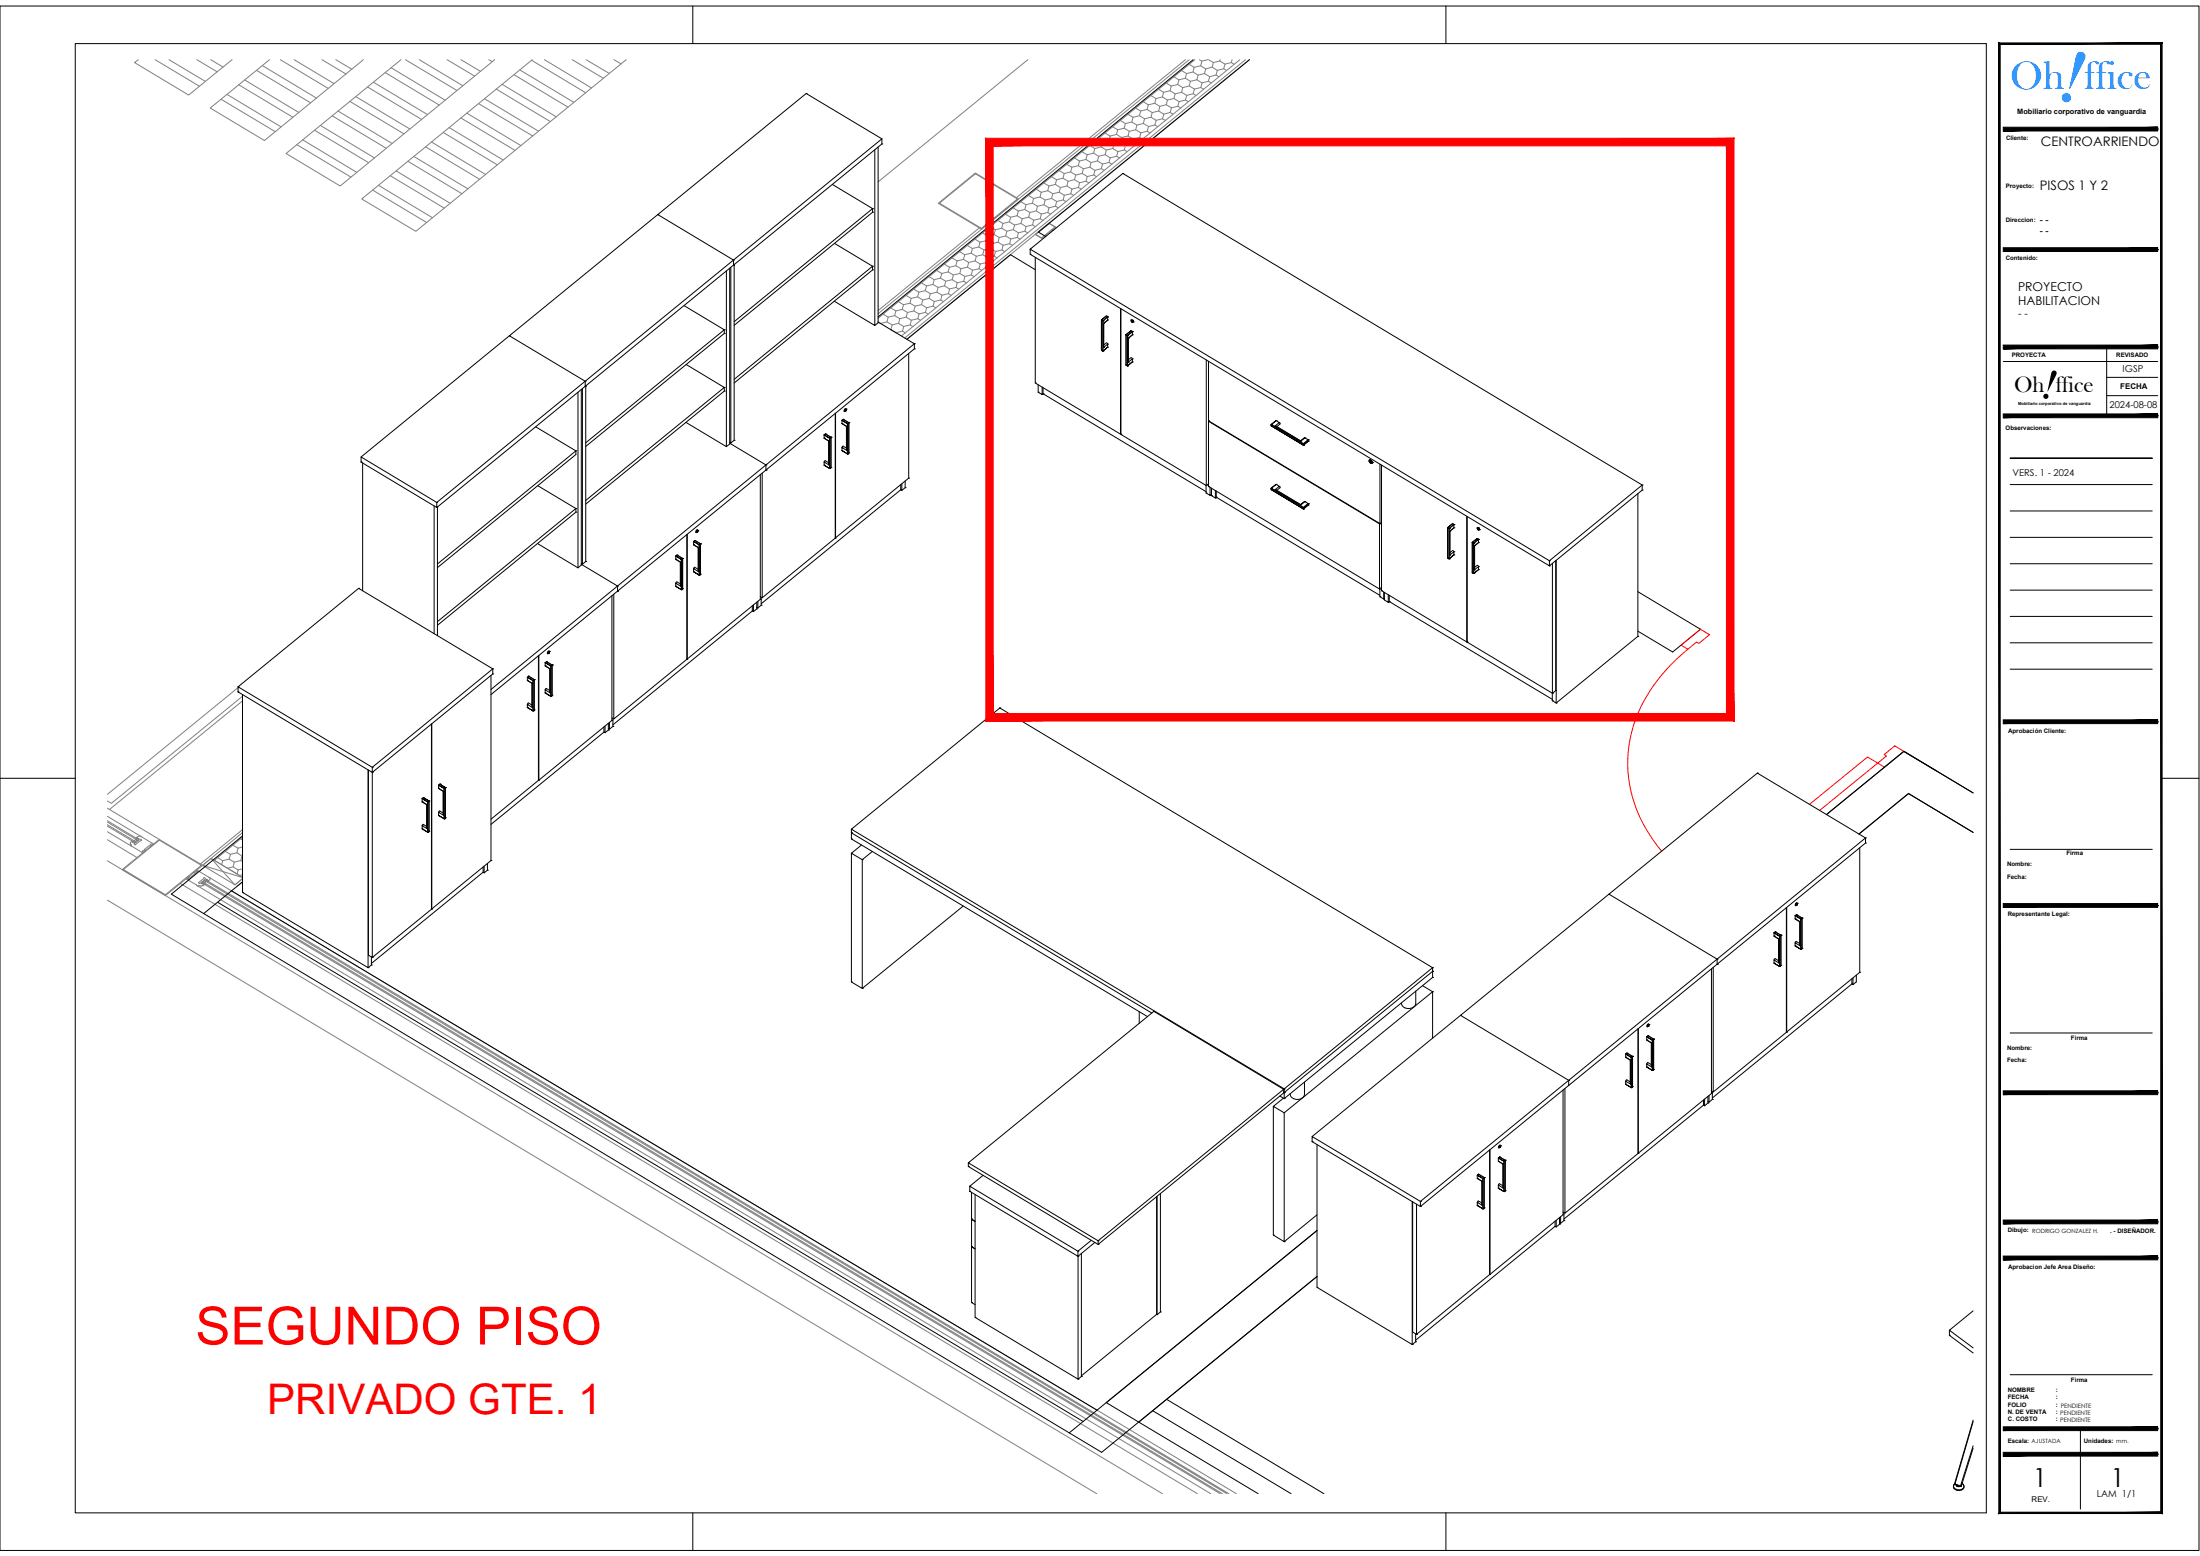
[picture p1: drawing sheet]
<svg xmlns="http://www.w3.org/2000/svg" width="420mm" height="297mm" viewBox="0 0 420 297" stroke-linecap="round" stroke-linejoin="round" font-family="sans-serif">
<!-- layer: 0 -->
<g fill="none" stroke="#808080" stroke-width=".19">
<path d="M26.4 11.4l-.7 .5 10.3 6.2 8.3-6.7M29.6 11.4l8.5 5.1M32.3 11.4l6.9 4.1M37.6 11.4l3.9 2.3M40.2 11.4l2.4 1.4M42.2 19l10.4 6.1M43.3 18l10.4 6.2M45.6 16.2l10.3 6.2M46.7 15.3l10.4 6.2M49 13.4l10.3 6.2M50.1 12.5l10.3 6.2M51.5 11.4l-11.3 9.2 10.3 6.2 18.9-15.4"/>
<path d="M53.5 11.4l9.2 5.5M56.2 11.4l7.6 4.6M61.5 11.4l4.6 2.7M64.1 11.4l3.1 1.8M66.8 19.4l10.4 6.2M67.9 18.4l10.4 6.2M70.2 16.6l10.3 6.2M71.3 15.7l10.3 6.2M73.6 13.9l10.3 6.2M74.7 12.9l10.3 6.2M76.6 11.4l-22 17.9 10.4 6.2 29.5-24.1M77.4 11.4l9.9 5.9"/>
<path d="M80.1 11.4l8.3 5M85.4 11.4l5.2 3.1M88 11.4l3.8 2.2M91.4 19.8l10.3 6.2M92.5 18.8l10.3 6.2M93.3 11.4l.7 .4M94.8 17l10.3 6.2M95.9 16.1l10.3 6.2M98.1 14.3l10.4 6.2M99.3 13.3l10.3 6.2M101.5 11.5l10.3 6.2M101.7 11.4l-32.6 26.6 10.3 6.2 40.2-32.8"/>
<path d="M104 11.4l9 5.4M109.3 11.4l5.9 3.6M111.9 11.4l4.5 2.6M117.2 11.4l1.4 .8M196.3 11.4l-28.6 23.3M218.3 19.4l1 .6M219.8 18.2l1 .6M220.5 19.7l-1.2 .3M220.8 18.8l-.3 .9 1 .6M221.3 17l.9 .6M222 18.5l-1.2 .3M222.2 17.6l-.2 .9 1 .6"/>
<path d="M222.7 15.8l1 .6M222.7 20l-1.2 .3-.2 .9 1 .6M223.5 17.3l-1.3 .3M223.7 16.4l-.2 .9 .9 .6M224.2 14.7l.9 .5M224.2 18.8l-1.2 .3-.3 .9 1 .6M224.9 16.1l-1.2 .3M225.1 15.2l-.2 .9 1 .6M225.2 19.4l-.3 .9 .6 .3M225.6 13.5l1 .5M225.7 17.6l-1.3 .3-.2 .9 1 .6M226.4 14.9l-1.3 .3"/>
<path d="M226.4 19.1l-1.2 .3M226.4 11.4l-32.3 26.3M226.6 14l-.2 .9 1 .6M226.7 18.2l-.3 .9 .5 .3M227.1 12.3l1 .6M227.1 16.4l-1.2 .3-.2 .9 1 .6M227.1 11.4l-59.4 48.5M227.8 13.7l-1.2 .3M227.9 17.9l-1.2 .3M228.1 12.9l-.3 .8 1 .6M228.1 17l-.2 .9 .5 .3M228.2 11.4l-60.5 49.4"/>
<path d="M228.6 15.2l-1.2 .3-.3 .9 1 .6M229.1 11.4l.4 .3-.2 .9 1 .6M229.3 12.6l-1.2 .3M229.3 16.7l-1.2 .3M229.6 15.8l-.3 .9 .6 .3M230 14l-1.2 .3-.2 .9 1 .6M230.7 11.4l-1.2 .3M230.8 15.5l-1.2 .3M230.8 11.4l.9 .5M231.5 12.8l-1.2 .4-.3 .8 1 .6-.2 .9 .5 .3M232.2 14.3l-1.2 .3M233 11.6l-1.3 .3-.2 .9 1 .6"/>
<path d="M233 11.4v.2l1 .6M233.7 13.1l-1.2 .3-.3 .9 .6 .4M235.3 11.4l-.1 .5M235.7 12.3l-.5-.4-1.2 .3-.3 .9 .6 .3M236.8 11.4l-64.7 52.7M237.9 11.4l-65.1 53.1M238.6 11.4l-65.4 53.4M56.7 27.6l10.3 6.2M57.8 26.7l10.3 6.2M60.1 24.9l10.3 6.2M61.2 23.9l10.3 6.2M63.4 22.1l10.4 6.2"/>
<path d="M64.6 21.2l10.3 6.2M71.2 36.3l10.3 6.2M72.3 35.4l10.3 6.2M74.5 33.5l10.4 6.2M75.6 32.6l10.4 6.2M77.9 30.8l10.3 6.2M79 29.9l10.4 6.2M81.3 28l10.3 6.2M82.4 27.1l10.3 6.2M84.6 25.3l10.4 6.2M85.8 24.3l10.3 6.3M88 22.5l10.4 6.2"/>
<path d="M89.2 21.6l10.3 6.2M179.2 38.8l7.1-5.8 8.2 5-7 5.8zM179.4 38.8l6.9-5.6 8 4.8-6.9 5.6zM193.5 39.7l1 .6M195 38.5l.9 .6M195.7 40l-1.2 .3M195.9 39.1l-.2 .9 1 .6M196.4 37.3l1 .6M197.2 38.8l-1.3 .3M197.4 37.9l-.2 .9 .9 .6M197.9 36.1l1 .6M198.6 37.6l-1.2 .3"/>
<path d="M198.9 36.7l-.3 .9 1 .6M199.3 34.9l1 .6M199.4 39.1l-1.3 .3-.2 .9 1 .6M200.1 36.4l1 .6M200.3 35.5l-.2 .9-1.2 .3M200.3 39.7l-.2 .9 .6 .3M200.8 33.7l1 .6M200.8 37.9l-1.2 .3-.2 .9 .9 .6M201.5 35.2l-1.2 .3M201.6 39.4l-1.3 .3M201.8 34.3l-.3 .9 1 .6M201.8 38.5l-.2 .9 .5 .3"/>
<path d="M202.3 32.5l.9 .6M202.3 36.7l-1.2 .3-.3 .9 1 .6M203 34l-1.2 .3M203 38.2l-1.2 .3M203.2 33.1l-.2 .9 1 .6M203.3 37.3l-.3 .9 .6 .3M203.7 31.4l1 .5M203.8 35.5l-1.3 .3-.2 .9 1 .6M204.5 32.8l-1.3 .3M204.5 37l-1.2 .3M204.7 31.9l-.2 .9 .9 .6M204.7 36.1l-.2 .9 .5 .3"/>
<path d="M205.2 30.1l1 .6M205.2 34.3l-1.2 .3-.2 .9 .9 .6M205.9 31.6l-1.2 .3M206 35.8l-1.3 .3M206.2 30.7l-.3 .9 1 .6M206.2 34.9l-.2 .9 .5 .3M206.7 29l.9 .6M206.7 33.1l-1.3 .3-.2 .9 1 .6M207.4 30.4l-1.2 .3M207.4 34.6l-1.2 .3M207.6 29.6l-.2 .8 1 .6M207.6 33.7l-.2 .9 .6 .3"/>
<path d="M208.1 27.8l1 .5M208.1 31.9l-1.2 .3-.2 .9 .9 .6M208.9 29.2l-1.3 .4M208.9 33.4l-1.3 .3M209.1 28.3l-.2 .9 .9 .6M209.1 32.5l-.2 .9 .5 .3M209.6 26.6l.9 .6M209.6 30.7l-1.2 .3-.3 .9 1 .6M210.3 28.1l-1.2 .2M210.3 32.2l-1.2 .3M210.5 27.2l-.2 .9 1 .5M210.6 31.3l-.3 .9 .6 .3"/>
<path d="M211 25.4l1 .6M211.1 29.5l-1.3 .3-.2 .9 1 .6M211.8 26.9l-1.3 .3M211.8 31l-1.2 .3M212 26l-.2 .9 .9 .6M212 30.1l-.2 .9 .5 .3M212.5 24.2l1 .6M212.5 28.3l-1.2 .3-.2 .9 .9 .6M213.2 25.7l-1.2 .3M213.3 29.8l-1.3 .3M213.5 24.8l-.3 .9 1 .6M213.5 28.9l-.2 .9 .5 .3"/>
<path d="M214 23l.9 .6M214 27.1l-1.3 .4-.2 .8 1 .6M214.7 24.5l-1.2 .3M214.7 28.6l-1.2 .3M214.9 23.6l-.2 .9 1 .6M214.9 27.7l-.2 .9 .6 .4M215.4 21.8l1 .6M215.4 26l-1.2 .3-.2 .8 .9 .6M216.2 23.3l-1.3 .3M216.2 27.4l-1.3 .3M216.4 22.4l-.2 .9 .9 .6M216.4 26.6l-.2 .8 .5 .4"/>
<path d="M216.9 20.6l.9 .6M216.9 24.8l-1.2 .3-.3 .9 1 .6M217.6 22.1l-1.2 .3M217.6 26.3l-1.2 .3M217.8 21.2l-.2 .9 1 .6M217.9 25.4l-.3 .9 .6 .3M218.4 23.6l-1.3 .3-.2 .9 1 .6M219.1 20.9l-1.3 .3M219.1 25l-1.2 .4M219.3 20l-.2 .9 .9 .6M219.4 24.2l-.3 .8 .5 .4M219.8 22.4l-1.2 .3-.2 .9 1 .6"/>
<path d="M220.6 23.9l-1.2 .3M220.8 23l-.2 .9 .5 .3M221.3 21.2l-1.3 .3-.2 .9 1 .6M222 22.7l-1.2 .3M222.3 21.8l-.3 .9 .6 .3M223.5 21.5l-1.2 .3M223.7 20.6l-.2 .9 .5 .3M224.9 20.3l-1.2 .3M168.7 60l.9 .5M170.1 58.8l1 .6M171.1 59.4l-.2 .8 1 .6M171.6 57.6l1 .6"/>
<path d="M172.3 59.1l-1.2 .3M172.6 58.2l-.3 .9 1 .6M173.1 56.4l.9 .6M173.8 57.9l-1.2 .3M174 57l-.2 .9 1 .5M174.5 59.4l-1.2 .3-.2 .8 1 .6M174.5 55.2l1 .6M175.2 56.7l-1.2 .3M175.5 55.8l-.3 .9 1 .6M175.5 59.9l-.2 .9 .5 .4M176 58.2l-1.2 .2-.3 1 1 .5M176 54l1 .6"/>
<path d="M176.7 55.5l-1.2 .3M176.7 59.6l-1.2 .3M177 54.6l-.3 .9 1 .6M177 58.7l-.3 .9 .6 .4M177.4 57l-1.2 .3-.2 .9 1 .5M177.4 52.8l1 .6M178.2 54.3l-1.2 .3M178.2 58.4l-1.2 .3M178.4 53.4l-.2 .9 1 .6M178.4 57.6l-.2 .8 .5 .4M178.9 51.6l1 .6M178.9 55.8l-1.2 .3-.3 .9 1 .6"/>
<path d="M179.6 53.1l-1.2 .3M179.7 57.3l-1.3 .3M179.9 52.2l-.3 .9 1 .6M179.9 56.4l-.2 .9 .5 .3M180.4 50.4l.9 .6M180.4 54.6l-1.2 .3-.3 .9 1 .6M181.1 51.9l-1.2 .3M181.1 56.1l-1.2 .3M181.3 51l-.2 .9 1 .6M181.4 55.2l-.3 .9 .6 .3M181.8 49.2l1 .6M181.8 53.4l-1.2 .3-.2 .9 1 .6"/>
<path d="M182.5 50.7l-1.2 .3M182.6 54.9l-1.2 .3M182.8 49.8l-.3 .9 1 .6M182.8 54l-.2 .9 .5 .3M183.3 48.1l1 .5M183.3 52.2l-1.2 .3-.3 .9 1 .6M184 49.5l-1.2 .3M184 53.7l-1.2 .3M184.3 48.6l-.3 .9 1 .6M184.3 52.8l-.3 .9 .6 .3M184.7 46.8l1 .6M184.8 51l-1.3 .3-.2 .9 1 .6"/>
<path d="M185.5 48.3l-1.2 .3M185.5 52.5l-1.2 .3M185.7 47.4l-.2 .9 1 .6M185.7 51.6l-.2 .9 .5 .3M186.2 45.7l1 .5M186.2 49.8l-1.2 .3-.2 .9 .9 .6M186.9 47.1l-1.2 .3M187 51.3l-1.3 .3M187 43.5l-19.3 15.8M187.2 46.2l-.3 .9 1 .6M187.2 50.4l-.2 .9 .5 .3M187.7 44.5l.9 .5"/>
<path d="M187.7 48.6l-1.2 .3-.3 .9 1 .6M188.4 45.9l-1.2 .3M188.4 50.1l-1.2 .3M188.6 45l-.2 .9 1 .6M188.7 49.2l-.3 .9 .6 .3M189.1 43.3l1 .6M189.1 47.4l-1.2 .3-.2 .9 1 .6M189.8 44.8l-1.2 .2M189.9 48.9l-1.2 .3M190.1 43.9l-.3 .9 1 .5M190.1 48l-.2 .9 .5 .3M190.6 42.1l1 .6"/>
<path d="M190.6 46.2l-1.2 .3-.3 .9 1 .6M191.3 43.6l-1.2 .3M191.3 47.7l-1.2 .3M191.6 42.7l-.3 .9 1 .5M191.6 46.8l-.3 .9 .6 .3M192 40.9l1 .6M192.1 45l-1.3 .3-.2 .9 1 .6M192.8 42.4l-1.2 .3M192.8 46.5l.6 .3M193 41.5l-.2 .9 1 .6M193 45.6l-.2 .9-1.2 .3M193.5 43.8l-1.2 .3-.2 .9 .9 .6"/>
<path d="M194.2 41.2l1 .6M194.2 41.2l-1.2 .3M194.3 45.3l-1.3 .3M194.5 40.3l-.3 .9M194.5 44.4l-.2 .9 .5 .4M195 42.7l-1.2 .3-.3 .8 1 .6M195.7 44.1l-1.2 .3M196 43.3l-.3 .8 .6 .4M196.4 41.5l1 .5M197.2 42.9l-1.2 .4M197.4 42l-.2 .9 .5 .4M197.7 44.8l2.6-2.2 1.3 .7-2.7 2.2z"/>
<path d="M197.8 44.8l2.6-2.1 1.1 .6-2.6 2.1zM197.9 40.3l-1.2 .3-.3 .9-1.2 .3-.2 .9 1 .6M198.6 41.7l-1.2 .3M198.9 40.9l-.3 .8 .6 .4M199.8 45.1l-.2-.1 .1-.1-.2 .1 .2 .1M200.1 40.6l-1.2 .3M201.2 43.9l-.2-.1-.2 .2h.3M167.7 61.5l.5 .3 1.2-.3M170.1 62.9h.1M170.9 60.2l-1.3 .3-.2 1 1 .5M171.1 63.5h.1M171.6 61.7l-1.2 .3-.3 .9 1 .6"/>
<path d="M172.4 63.2l-1.3 .3M172.6 62.3l-.2 .9 .5 .3M173.1 60.5l-1.2 .3-.3 .9 1 .6M173.8 62l-1.2 .3M174.1 61.1l-.3 .9 .5 .3M175.3 60.8l-1.2 .3M45.5 131.3l-25 20.3M46.3 132.9l-25 20.5-.8-.5M46.3 133.8l-25.4 20.7M20.5 157.4l5.5 3.4-.2 .1-5.3-3.2M20.5 156.7l6 3.6-.1 .2M20.5 158.8l6.7 4 .1-.1-.2-.2 .3-.2 .4 .1-.2-.2 .9-.8 .2 .2 .2-.1-.2-.2 .2-.2 .2 .1 .2-.1-2.6-1.5-.6 .3 1 .5-1.3 .9-.2-.2 .1-.2-.6-.3-.2 .2 .1 .6"/>
<path d="M20.5 155.8l6.6 4M20.5 154.3l9.9 5.9M20.5 156.9l5.9 3.6M26.1 159.9h.1h-.3l.6 .2M46.3 159.8l-5.4 4.4 5 3 .4-.3M46.3 158.9l-7.6 6.3 7.6 2.3M46.3 158.4l-8 6.5M20.5 164.3l201.5 120.8M20.5 171.8l188.9 113.3M20.5 160.3l5.7 3.4M23.3 166l7.1-5.8 8.3 5-7.1 5.8zM23.6 166l6.8-5.6 8.1 4.8-6.9 5.6z"/>
<path d="M25 161.4v.1M25 161.4h.1M25.1 160.5l.5 .3-.4-.2zM25.6 160.5l.3-.3 .3 .3-.2 .1zM26.4 160.5l-.4 .2M26.4 160.1h.1M26.5 160.1h.1M34.4 168.7l194.3 116.4M37.5 169l193.7 116.1M37.6 169h-.1M38.6 168.7l.1-.1 .2 .2 .3 .1h-.3M38.8 168.3l.2-.1 .4 .1-.3 .3z"/>
<path d="M38.8 168.8l.1 .1M38.9 168.9l-.5-.3-.5-.1 1-1 .9 .6 .4-.4-2.6-1.6-.1 .2 .2 .1-.2 .1-.2-.1-.2 .1 .2 .2-.9 .8-.4-.1 .2 .2-.2 .2-.2-.1-.3 .1 2 1.2M38.9 168.9l-.2 .2h-.9M39 168l-.4 .3M39 168.2h.1M39.5 167.9l.3 .4v-.2M39.5 167.9h.1M39.5 168v.1M39.5 168h.1M39.6 168l.2 .2zM39.8 167.4l196.3 117.7M40.3 163.9l4.6 5 1.4-1.2-1.4 1.2-6.2-3.7 1.6-1.3 6 3.6"/>
<path d="M41.6 163.7l.9 .6-.2 .8M42.5 164.3l1.3-.3 .9 .6M43 162.5l1 .6M44.5 161.3l1 .6M44.5 165.5l-1.1 .2M45.2 162.8l-1.2 .3-.2 .9M45.5 161.9l-.3 .9 1 .6M45.5 166.1l-.2 .7M46 160.1l.3 .3M46 164.3l-1.3 .3-.2 .9 1 .6M46.3 163.4l-.3 .9 .3 .2M46.3 161.7l-.8 .2"/>
<path d="M46.3 165.9l-.8 .2M46.3 168.3l-1 .8M233 285.1l-194.6-116.7 .2-.1 194.8 116.8M234.3 285.1l-195.3-117.1 .2-.1 195.5 117.2"/>
</g>
<g fill="none" stroke="#000" stroke-width=".19">
<path d="M154 17.9h.1M227.9 11.4l-60.2 49.1M238.6 11.4l-40.3 32.9 1.4 .8M159 35.2l7.6 4.6-26.4 21.6M166.6 39.8v.7l-26.4 21.6M166.6 39.8h.1M167.1 28.6v33.5l-7.8-4.6M167.7 28.1v33.5l-.6 .5M168.4 26.5v1l-28.3 23.1M168.4 27.5h.1M214.4 33.1h.1M125.6 41h.1"/>
<path d="M125.6 41l28.4-23.1 14.4 8.6-28.3 23.1M130.6 58.3l7.7 4.7-26.4 21.5M138.7 51.7v33.6l-7.7-4.7M139.4 51.2v33.6l-.7 .5M139.6 51v33.6l-.2-.2M140.1 49.6v1l-28.3 23.2M140.1 49.6h.1M140.1 50.6h.1M140.2 50.5v33.6l-.6 .5M159.4 46.5l7.2 4.3-26.4 21.6M166.6 50.8v.7l-26.4 21.6M166.6 50.8h.1"/>
<path d="M166.6 51.5h.1M166.6 40.5h.1M196.7 47.6l99.2 59.4v1l-99.2-59.5v-.9l17.7-14.5 99.2 59.5v1l-17.7 14.4M196.7 47.6h.1M196.7 48.5h.1M197.7 49.1v24l16.3 9.8v-24M197.7 51.5l-4.7-2.9-19.8 16.2M214.1 59v23.9l16.3 9.8v-24M97.3 64.1h.1M97.3 64.1l28.3-23.1 14.5 8.6-28.3 23.2M110.4 74.9v33.5l-7.7-4.6M111 74.3v33.6l-.6 .5"/>
<path d="M111.2 74.2v33.5l-.2-.1M111.8 72.8v1l-28.4 23.1M111.8 72.8h.1M111.8 73.8h.1M111.9 73.6v33.6l-.7 .5M131 69.6l7.3 4.4-26.4 21.5M138.3 74v.7l-26.4 21.5M138.3 74h.1M138.3 74.7h.1M138.3 63v.7l-26.4 21.5M138.3 63h.1M138.3 63.7h.1"/>
<path d="M159.5 78.9v23.8l-13.9 11.4v-23.8M159.6 78.9l-.1 23.7M161.3 78.3h.1M161.4 78.3h.1M161.4 78.5h.1M161.4 78.2h.1M161.4 78.1v.1M161.4 78h.2v.2l-.4 .4zM161.4 78.1l-.1 .2M161.4 78.4h.1M161.4 78.1h.1M161.4 78.2v.1"/>
<path d="M161.4 78.3v.1M161.6 78.1h.1M167.7 61.5l6.9 4.1-28.3 23.2M173.5 67.5v23.8l-13.9 11.4M174.6 65.6v1l-28.3 23.1M174.6 65.6h.1M174.6 66.6h.1M197.7 73.1h.1M198.3 73.5v1.4l.7 .4v-1.4M198.3 74.9h.1M199 75.3h.1M199.2 74v1.2l31.1 18.7"/>
<path d="M199.2 75.2h.1M199.2 75.2l-.2 .1M210.4 61.1l.2 .1M210.4 66.9h.1M210.4 61.1h.1M210.4 61.1l.9-.8zM210.4 61.1v5.8M210.7 67h.1M210.6 67l-.2-.1 .2 .1M210.6 61.3h.1M210.6 67h.1M210.6 61.3v5.7"/>
<path d="M210.6 61.2l.1 5.8 .8-.7-.8 .7M210.6 61.2h.1M210.8 66.3h.1M210.8 61.8h.1M210.8 61.8v4.5M211.3 60.3l.2 .2-.9 .7M211.3 60.3h.1M211.5 60.5l-.8 .8M211.5 60.5h.1M211.5 60.5v.6l-.7 .7v4.5l.7-.6v.6M211.5 65.7l-.2-.3-.5 .5M211.5 61.1l-.7 .7"/>
<path d="M211.5 66.3h.1M211.5 61.1h.1M211.5 65.7h.1M215.1 63.9l.2 .2M215.1 69.7h.1M215.1 63.9h.1M215.1 63.9v5.8M215.1 63.9l.9-.8-.9 .8M215.3 69.8h.1M215.3 69.8l-.2-.1 .2 .1M215.3 64.1h.1M215.3 64.1v5.7"/>
<path d="M215.3 64.1v5.7l1-.7-1 .7M215.3 64h.1M215.5 69.2h.1M215.5 64.6h.1M215.5 64.6v4.6M216 61.1l.3 .1 .1 .3-.3-.1zM216 63.1l.2 .2-.9 .7M216 63.1h.1M216.1 61.2l.1 .1M216.1 61.2h.1M216.1 61.3h.1M216.2 61.2h.1"/>
<path d="M216.2 61.3h.1M216.2 61.3v.1M216.2 61.4h.1M216.2 61.5h.1M216.2 61.1l.1 .2M216.2 61.1l-.1 .1M216.2 61.1h.1M216.2 63.3l-.9 .8M216.2 63.3h.1M216.3 61.3h-.1M216.3 61.4h.1M216.3 63.3v.6l-.8 .7v4.6l.8-.7v.6"/>
<path d="M216.3 68.5l-.3-.2-.5 .4M216.3 63.9l-.8 .7M216.3 69.1h.1M216.3 63.3h.1M216.3 63.9h.1M216.3 68.5h.1M216.3 61.3h.1M216.5 61.5h.1M230.8 69v11.3l32.7 19.7v-11.4M69 87.2l14.4 8.7v1l-14.4-8.7zM69 87.2l28.3-23.1 14.5 8.7-28.4 23.1M69 88.2h.1"/>
<path d="M69.3 88.4v24.4M82.9 96.6v24.4M83.4 95.9h.1M83.4 96.9h.1M83.5 96.8v24.5M102.3 81.5l7.7 4.6-26.5 21.6M102.7 92.7l7.3 4.4-26.5 21.6M110 97.1v.7l-26.5 21.6M110 97.1h.1M110 97.8h.1M110 86.1v.7l-26.5 21.6M110 86.1h.1"/>
<path d="M110 86.8h.1M139.4 84.6l6.9 4.2-28.4 23.1M140.2 84.1h.1M145.2 90.6v23.8l-13.9 11.4M146.3 88.8v.9l-28.4 23.1M146.3 88.8h.1M146.3 89.7h.1M157.4 88.8l1.1 .6zM157.4 83v.7l.9 .5M157.4 88.2l.2-.3 .6 .4M157.4 83h.1M157.4 88.8h.1"/>
<path d="M157.4 83.6h.1M157.4 88.2h.1M157.4 83.6l.9 .6M157.4 83l1.1 .7-1.1-.7M157.4 83l.2-.2 1.1 .7-.2 .1M157.6 82.8l1.1 .7M157.6 82.8h.1M158.2 84.2l.1 4.6M158.3 88.8l-.9-.6v.6M158.3 84.2h.1M158.3 88.8h.1M158.3 84.2v4.6"/>
<path d="M158.4 89.4h.1M158.4 83.7h.1M158.4 83.7v5.7M158.5 89.4h.1M158.5 83.6h.1M158.5 83.6v5.8M158.5 89.4l.2-.2zM158.5 83.7h.1M158.7 83.5h.1M158.7 89.2v.1M158.7 89.2h.1M158.7 83.5l-.2 .2"/>
<path d="M158.7 83.5v5.7M160.8 80.2l1.1 .7-1.1-.7M160.8 86l1.1 .6zM160.8 85.4l.2-.2 .6 .3M160.8 80.2h.1M160.8 86h.1M160.8 80.8h.1M160.8 85.4h.1M160.8 80.8l.9 .6M161 80.1l1.1 .6-.2 .2M161 80.1h.1M161.6 81.4l.1 4.6"/>
<path d="M161.7 86l-.9-.6v.6M161.7 81.4h.1M161.7 86h.1M161.7 81.4v4.6M161.8 86.6h.1M161.8 80.9l.1 5.8M161.9 86.7h.1M161.9 80.9h.1M161.9 86.6h.1M161.9 80.9h-.1M161.9 86.6l.2-.1-.2 .1M161.9 80.9v5.7"/>
<path d="M162.1 80.7l-1.1-.7-.2 .2v.7l.9 .5M162.1 80.7h.1M162.1 86.5h.1M162.1 80.7l-.2 .2M162.1 80.7v5.8M172 92.5v1l-26.6 21.8M172 93.5h.1M172.2 92.4v1.2l-.2-.1M172.9 91.8v1.3l-.7 .5M172.9 93.1h.1M173.5 91.3h.1M214 82.9h.1"/>
<path d="M214.1 82.9h.1M214.1 82.8l-.1 .1M230.3 92.7v1.4l.8 .5v-1.6M230.3 94.1h.1M230.4 92.7h.1M230.8 80.4l32.7 19.6v12.4l-32.7-19.5zM230.8 80.4h.1M230.8 92.9h.1M230.8 80.3h.1M230.8 92.3l-.4 .4M230.9 80.4h-.1M231.1 94.6h.1"/>
<path d="M231.4 93.2v1.4l.7 .5v-1.5M231.4 94.6h.1M231.4 94.3l-.3 .3M232.1 95.1h.1M232.3 93.7v1.2l31.2 18.8M232.3 94.9h.1M232.3 94.9l-.2 .2M242.8 81v.3zM242.8 81.3l6.1 3.7zM242.8 81h.1M242.8 81.1l6.1 3.6M242.8 81l6.1 3.7"/>
<path d="M242.8 81l.9-.7zM242.8 81.1h.1M242.8 81.3h.1M242.8 93.2v.3zM242.8 93.5l6.1 3.6-6.1-3.6M242.8 93.2h.1M242.8 93.2l6.1 3.7M242.8 93.2l.9-.7zM242.8 93.5h.1M243.5 81.3l4.9 2.9M243.5 81.3h.1M243.5 93.5l4.9 2.9"/>
<path d="M243.5 93.5h.1M243.7 80.3l.6 .4-.8 .6 4.9 2.9M243.7 80.3h.1M243.7 92.5l.6 .3-.8 .7 4.9 2.9M243.7 92.5h.1M244.3 80.7l.2 .2-.6 .5M244.3 92.8l.2 .3-.6 .5M248.4 84.1l.8-.5-.8 .6M248.4 96.3l.8-.5-.8 .6M248.4 84.2h.1M248.4 96.4h.1M248.9 85h.1"/>
<path d="M248.9 84.7h.1M248.9 96.9h.1M248.9 97.1h.1M248.9 84.7v.3M248.9 96.9v.2M248.9 84.7v.3l1-.8-1 .8M248.9 96.9v.2l1-.7-1 .7M249.2 83.6l.6 .4-.9 .7M249.2 83.6h.1M249.2 95.8l.6 .3-.9 .8M249.2 95.8h.1M249.8 84l-.9 .7"/>
<path d="M249.8 84h.1M249.8 96.1l-.9 .8M249.8 96.1h.1M249.9 84.2h.1M249.9 84h.1M249.9 96.4h.1M249.9 96.2h.1M249.9 84v.2M249.9 96.2v.2M261.5 87.8l.4 .2 .1 .4-.4-.1zM261.5 87.8a.43 .43 0 0 1 .5 .1 .43 .43 0 0 1 0 .5M261.5 87.9l.1-.1-.1 .2 .1 .3z"/>
<path d="M261.6 87.9l.3 .1M261.6 87.8l.3 .2M261.7 88h.1M261.7 88.1h.1M261.7 88.3h.1M261.7 88l.1 .1M261.7 88.1v.1M261.7 88v.1M261.7 88.4l-.1-.1 .1 .1M261.7 88.2h.1M261.7 88.4h.2M261.8 88.2h.1"/>
<path d="M261.8 88.2v.1M261.8 88.1h.1M261.8 88h.1M261.8 88.1v.1M261.8 88.3h.1M261.9 88l.1 .3-.1 .1M261.9 88l.1 .3M262 88.4h-.1M262 88.4h.1M262 88.3h.1M262 88.3v.1M262.1 88.3h.1"/>
<path d="M263.5 100h.1M263.8 88.8v24l16.3 9.7v-23.9M263.8 99.7l-.3 .3M277.4 100l.2 .1-.9 .8M277.4 100h.1M280.2 98.6v24l16.3 9.7v-24.7M312.8 94.2v27.3M313.6 92.6h.1M313.6 93.6h.1M313.6 92.6l-17.7 14.4M68.5 112.3l25.6 15.4-23 18.8M68.5 112.3h.1"/>
<path d="M68.5 112.3l-23 18.8M111 107.7l6.9 4.2-24.1 19.7M111.9 107.2h.1M116.9 113.7v23.8l-14 11.4M117.9 111.9v.9l-24.1 19.8M117.9 111.9h.1M117.9 112.8h.1M129.1 106.2l1 .6zM129.1 111.9l1 .7zM129.1 106.2v.6l.9 .5M129.1 111.3l.1-.2 .7 .4M129.1 111.9h.1"/>
<path d="M129.1 106.8h.1M129.1 111.3h.1M129.1 106.8l.9 .5M129.1 106.1v.1M129.1 106.1h.1M129.3 106l1 .6-.2 .2M129.3 106h.1M129.3 106l-.2 .1M129.3 106l1 .6M129.9 107.3l.1 4.6M130 111.9l-.9-.6v.6M130 107.3h.1"/>
<path d="M130 111.9h.1M130 107.3v4.6M130.1 112.6h.1M130.1 106.8h.1M130.1 106.8v5.8M130.2 112.6l.2-.2-.3 .2M130.2 106.8h.1M130.2 112.6h.1M130.2 106.8v5.8M130.3 106.6h.1M130.4 106.6l-.2 .2M130.4 112.4h.1"/>
<path d="M130.4 106.6v5.8M131.2 102.1v23.8l-14 11.4v-23.8M131.3 102l-.1 23.8M132.5 109.1l1 .7-1-.7M132.5 108.5l.2-.2 .6 .4M132.5 103.4h.1M132.5 109.1h.1M132.5 104h.1M132.5 108.5h.1M132.5 104l.9 .5M132.5 103.4l1 .6-1-.6M132.7 103.2l1.1 .6-.3 .2"/>
<path d="M132.7 103.2h.1M132.9 101.3l.3-.2a.29 .29 0 0 1 0 .4 .29 .29 0 0 1-.4 .1zM133 101.4v.1M133 101.5h.1M133 101.4h.1M133 101.6h.1M133.1 101.3h.1M133.1 101.5h.1M133.1 101.6h.1M133.1 101.2v.1M133.1 101.2l-.1 .2M133.1 101.4h.1"/>
<path d="M133.1 101.2h.1M133.1 101.3v.2M133.1 101.5h-.1M133.3 101.2h.1M133.3 104.5l.1 4.6M133.4 109.1l-.9-.6v.6M133.4 104.5h.1M133.4 109.1h.1M133.4 104.5v4.6M133.5 109.8h.1M133.5 104h.1M133.5 104v5.8"/>
<path d="M133.5 109.8l.3-.2zM133.5 104l.1 5.8M133.6 104h.1M133.6 109.8h.1M133.8 109.6h.1M133.8 103.8l-1.1-.6-.2 .2v.6l.9 .5M133.8 103.8h.1M133.8 103.8l-.2 .2M133.8 103.9h.1M133.8 103.8v5.8M143.7 115.6v1l-26.6 21.8M143.7 116.6h.1"/>
<path d="M143.9 115.5v1.3l-.2-.2M144.5 115v1.2l-.6 .6M144.5 116.2h.1M144.7 114.8v1.3l-.2-.2M145.2 114.4h.1M145.2 113.9l.4 .2M145.4 114v1.5l-.7 .6M145.4 115.5h.1M159.5 102.7h.1M263.5 112.4h.1M263.5 112.4v1.5l.8 .4v-1.3M263.5 113.9h.1"/>
<path d="M263.8 112.8h.1M263.8 112.1l-.3 .3M264.3 114.3h.1M264.4 113.1v1.4l.7 .5v-1.5M264.4 114.2l-.1 .1M264.4 114.5h.1M265.1 115h.1M265.3 113.7v1.1l31.2 18.7M265.3 114.8h.1M265.3 114.8l-.2 .2M276.5 100.7v5.8M276.5 100.7h.1"/>
<path d="M276.5 100.8l.3 .1M276.5 106.5h.1M276.5 100.7l.9-.7zM276.5 100.8v5.7M276.5 100.7l.3 .2M276.7 106.7h.1M276.7 106.7l-.2-.2 .2 .2M276.7 100.9h.1M276.7 100.9v5.8M276.8 106.7h.1M276.8 100.9v5.8l.9-.8-.9 .8M276.9 106h.1"/>
<path d="M276.9 101.4h.1M276.9 101.4v4.6M277.6 100.1l-.8 .8M277.6 100.1h.1M277.7 100.2v.6l-.8 .6v4.6l.8-.7v.6M277.7 105.3l-.2-.2-.6 .4M277.7 100.8l-.8 .6M277.7 105.9h.1M277.7 100.2h.1M277.7 100.8h.1M277.7 105.3h.1M281.2 103.6l.3 .1-.3-.1"/>
<path d="M281.2 109.3h.1M281.2 103.6h.1M281.2 103.5l.9-.7zM281.2 103.6v5.7M281.5 109.5h.1M281.4 109.5l-.2-.2 .2 .2M281.4 103.7h.1M281.4 109.5h.1M281.4 103.7v5.8M281.5 103.7v5.8l.9-.8-.9 .8M281.5 103.7h.1M281.6 108.8h.1"/>
<path d="M281.6 104.2h.1M281.6 104.2v4.6M282.1 102.8h.1M282.1 102.8l.2 .2-.9 .7M282.1 100.7l.3 .1 .1 .4-.3-.1zM282.3 100.9h.1M282.3 100.9v.1M282.3 100.8h.1M282.3 100.8v.1M282.3 101h.1M282.3 101.1h.1M282.3 100.8v.2"/>
<path d="M282.3 101v.1M282.3 103l-.8 .7M282.3 103h.1M282.4 101l-.1 .1M282.4 100.8h.1M282.4 101h.1M282.4 103v.6l-.8 .6v4.6l.8-.6v.5M282.4 108.2l-.2-.3-.6 .4M282.4 103.6l-.8 .6M282.4 108.7h.1M282.4 103h.1M282.4 103.6h.1"/>
<path d="M282.4 108.2h.1M282.4 100.9h.1M282.4 101.1h.1M282.6 101.1h.1M295.9 107h.1M295.9 108h.1M297.1 107v24.8l-.6 .5M297.2 107v27.2l-.7-.4M312.8 113l12 7.1-5.4 4.4-6.6-4M45.5 131.1l25.6 15.4v1l-25.6-15.4zM45.5 131.1h.1M45.5 132.1h.1"/>
<path d="M46.3 132.6v37.8l24 14.3v-37.7M82.4 138.2v35.4l-11.3 9.2M82.5 138.2l-.1 35.3M93.8 128.9v35.4l-11.3 9.2M94.1 127.7h.1M94.1 128.7h.1M94.1 127.7v1M94.1 128.7l-23 18.8M100.7 135.1l1.1 .6zM100.7 134.5l.2-.3 .7 .4M100.7 129.3h.1M100.7 135.1h.1"/>
<path d="M100.7 129.9h.1M100.7 134.5h.1M100.7 129.9l.9 .5M100.7 129.3l1.1 .6-1.1-.6M100.9 129.1l1.1 .6-.2 .2v5.8M100.9 129.1h.1M101.6 130.4v4.6M101.6 135l-.9-.5v.6M101.6 130.4h.1M101.6 135h.1M101.8 135.7h.1M101.8 129.9h.1"/>
<path d="M101.8 129.9l.2-.2v5.8M101.8 135.7l.2-.2-.2 .2M102 129.7l-1-.6-.3 .2v.6l.9 .5M102 129.7h.1M102 135.5h.1M102 129.8h.1M102.8 125.2v23.8l-9 7.4M102.9 125.1l-.1 23.8M104.1 126.5l1.1 .7zM104.1 132.3l1.1 .6-1.1-.6M104.1 126.5v.7l1 .5M104.1 131.7l.2-.3 .7 .4"/>
<path d="M104.1 126.5h.1M104.1 132.3h.1M104.1 127.1h.1M104.1 131.7h.1M104.1 127.1l1 .6M104.4 126.3l1 .6-.2 .2M104.4 126.3h.1M104.4 126.3l-.3 .2M104.4 126.3l1 .6M104.7 124.5v.1M104.7 124.6h.1M104.7 124.5h.1"/>
<path d="M104.7 124.7h.1M104.7 124.4l.1 .1M104.7 124.3h.1a.29 .29 0 0 1 .1 .3 .29 .29 0 0 1-.4 .1zM104.7 124.4v.1M104.7 124.4h.1M104.8 124.5h.1M104.8 124.5v.1M104.8 124.6h.1M104.8 124.6l-.1 .1v-.1M104.8 124.4h.1M104.9 124.4h.1M105 127.7l.1 4.6"/>
<path d="M105.1 132.3l-1-.6v.6M105.1 127.7h.1M105.1 132.3h.1M105.1 127.7v4.6M105.2 132.9h.1M105.2 127.2h.1M105.2 127.1h.1M105.2 127.1v5.8M105.2 132.9l.2-.2zM105.2 127.2v5.7M105.4 126.9l-.2 .3M105.4 127h.1"/>
<path d="M105.4 132.7h.1M105.4 126.9v5.8M115.3 138.8v1l-21.5 17.6M115.3 139.8h.1M115.5 138.6v1.3l-.2-.1M116.2 138.1v1.3l-.7 .5M116.2 139.4h.1M116.4 137.9v1.3l-.2-.1M116.9 137.5h.1M116.9 137l.3 .3M117.1 137.1v1.6l-.7 .5M117.1 138.7h.1"/>
<path d="M131.2 125.9h.1M190.9 135.2h.1M280.1 122.5h.1M280.2 122.6h.1M280.2 122.5h-.1M296.5 133.8h.1M296.5 132.3v1.5M296.5 132.3h.1M297.1 131.8h.1M297.2 134.2h.1M312.8 121.5h.1M312.8 121.5l-15.6 12.7"/>
<path d="M46.3 159.6l-13.6 11.1 177.7 106.5 41.1-33.5-28.7 23.4 30 18M70.4 147v35.3l.7 .5v-35.4M71.1 146.5h.1M71.1 147.5h.1M80.6 152.4l1.1 .7zM80.6 152.5v.5l1 .6M80.6 153l1 .6M80.6 152.5h.1M80.6 158.2h.1M80.6 157.6h.1M80.6 153h.1M80.6 157.6l1 .6"/>
<path d="M80.8 152.3l1.1 .6zM80.8 152.3l-.2 .1M80.8 152.3h.1M81.5 157.8l-.7-.4-.2 .2v.6l1.1 .7-1.1-.7M81.5 153.6l.1 4.6M81.6 153.6h.1M81.6 158.2h.1M81.6 153.6v4.6M81.7 153.1h.1M81.7 153.1v5.8M81.7 158.9h.1M81.7 158.8l.2-.1z"/>
<path d="M81.7 153.1v5.7M81.9 152.9h.1M81.9 152.9l-.2 .2M81.9 158.7l-.2 .2M81.9 158.7h.1M81.9 152.9v5.8M83.8 149.9v.6l.9 .6M83.8 150.5l.9 .6M83.8 149.9h.1M83.8 155.7h.1M83.8 155.1h.1M83.8 150.5h.1"/>
<path d="M83.8 155.1l.9 .5M84 149.7h.1M84 149.7l-.2 .2 1 .6-1-.6M84.6 155.2l-.7-.4-.1 .3v.6l1 .6-1-.6M84.6 151.1l.1 4.5M84.7 151.1h.1M84.7 155.6h.1M84.7 151.1v4.5M84.8 150.5h.1M84.8 156.3h.1M84.8 150.5v5.8M85 150.3l-1-.6 1 .6"/>
<path d="M85 150.3l-.2 .2M85 150.3h.1M85.1 150.4v5.7l-.3 .2M85.1 156.1h.1M85.1 150.4h.1M85.1 150.4v5.7M102.8 149h.1M162.6 158.3l28.3-23.1 82.7 49.5-28.3 23.2zM162.6 158.3h.1M162.6 159h.1M162.6 158.3v1.9M162.6 159l57.4 34.4"/>
<path d="M335.6 147.6h.1M356.3 160v.9l-28.4 23.2M356.3 160h.1M376.8 158.9l-12.3-7.4-9.5 7.7M376.8 151.4l-13.2-8-14.8 12.1M41.6 172.2l165.3 99.2M44.2 170.1l165.3 99.1M44.2 170.1l-5.3 4.3M46.3 170.4h.1M46.3 168.4l-2.1 1.7M82.4 173.6h.1M92.3 165.5v1l-21.4 17.4"/>
<path d="M92.3 166.5h.1M92.5 165.4v1.2l-.2-.1M93.1 164.8v1.3l-.6 .5M93.1 166.1h.1M93.8 164.3h.1M162.6 160.2h.1M162.6 162.9h.1M162.6 160.2l56.5 33.9M164.5 161.3l-1.9 1.6v24.6l2.1 1.2v-24.6l-2.1-1.2M164.7 164.1h.1M166.6 162.5l-1.9 1.6M184 173l-19.3 15.7"/>
<path d="M307.3 170.7l28.3-23.1 20.7 12.4-28.4 23.1M307.3 170.7h.1M338.8 178.1l1.1 .6-1.1-.6M338.8 178.1v.6l.9 .5M338.8 178.1h.1M338.8 178.7h.1M338.8 178.7l.9 .5M339 177.9l1.1 .6-.2 .2M339 177.9h.1M339 177.9l-.2 .2M339 177.9l1.1 .6M339.7 179.2v4.6"/>
<path d="M339.7 179.2h.1M339.9 178.7h.1M339.9 178.7v5.8M340.1 178.5h.1M340.1 178.5v5.8M340.1 178.5l-.2 .2M341.2 173.3v23.8l-14 11.4v-23.8M341.2 173.2v23.8M342.8 174.8l1.1 .6zM342.8 180l.2-.3 .7 .4M342.8 174.8h.1M342.8 175.4h.1"/>
<path d="M342.8 180h.1M342.8 175.4l1 .5M343 172.6v.1M343 172.7h.1M343 172.6h.1M343 172.8h.1M343 172.5h.1M343 172.4h.2v.2l-.3 .3zM343 172.5v.1M343.1 172.6h.1M343.1 174.6l1 .6-.2 .2M343.1 174.6h.1"/>
<path d="M343.1 172.5v.1M343.1 172.7h.1M343.1 172.6l-.1 .1M343.1 172.5h.1M343.3 172.5h.1M343.7 176l.1 4.5M343.8 175.9h.1M343.8 175.9v4.6M343.9 175.4v.1M343.9 175.4v5.8M343.9 175.4h.1M344.1 175.2l-1-.6-.3 .2 .1 .7 .9 .4"/>
<path d="M344.1 175.2v5.8M344.1 175.2l-.2 .2M344.1 175.3h.1M344.1 175.2h.1M355.2 161.8v23.8l-14 11.4M356.3 160.9h.1M70.3 184.7h.1M70.9 182.7v1.5l-.6 .5M70.9 184.2h.1M71.1 182.8h.1M162.6 187.5h.1M164.7 188.7h.1"/>
<path d="M217.6 193.1v2.3M220.4 193.1h.1M270.4 189.2v2.4a1.46 1.46 0 0 1-1.4 .9 1.46 1.46 0 0 1-1.3-.9v-.2M271.7 188.2l1.9 1.1M273.6 184.7v.7l-28.3 23.2-.1-.1M273.6 184.7h.1M273.6 185.4h.1M273.6 185.4v1.2l-28.3 23.1-.9-.5M273.6 186.6h.1M273.6 198.2v-8.9l-28.3 23.2M273.6 189.3h.1M278.9 193.8l28.4-23.1 20.6 12.4-28.3 23.1"/>
<path d="M278.9 193.8h.1M312.8 196.4v23.8l-13.9 11.4v-23.8M312.9 196.3l-.1 23.8M314.5 197.9h.1M314.5 198.5h.1M314.5 198.5l.9 .6M314.5 197.9l1.1 .7-1.1-.7M314.6 195.7l.1 .1M314.6 195.7h.1M314.7 195.8h.1M314.7 195.9h.1M314.7 195.7h.1"/>
<path d="M314.7 195.6v.1M314.7 195.5h.2v.2l-.3 .4-.1-.3zM314.7 195.6l-.1 .1M314.7 195.6h.1M314.7 197.7l1.1 .7-.2 .1M314.7 197.7h.1M314.7 195.7v.1M314.7 197.7l-.2 .2v.6l.9 .6M314.7 197.7l1.1 .7M314.9 195.6h.1M315.4 199.1v4.6M315.4 199.1h.1"/>
<path d="M315.6 198.6h.1M315.6 198.6v5.7M315.6 198.5h.1M315.6 198.5v5.8M315.8 198.4h.1M315.8 198.4l-.2 .2M315.8 198.4v5.8M326.9 185v23.8l-14 11.3M327.9 184.1h.1M327.9 183.1v1l-28.3 23.1M327.9 183.1h.1M338.8 183.9l1.1 .6-1.1-.6"/>
<path d="M338.8 183.3l.2-.3 .7 .4M338.8 183.9h.1M338.8 183.3h.1M339.7 183.8l-.9-.5v.6M339.9 184.5h.1M339.9 184.5l.2-.2zM340.1 184.3h.1M341.2 197.1h.1M342.8 180.6l1.1 .6zM342.8 180.6h.1M343.8 180.5l-1-.5v.6M343.8 180.5h.1"/>
<path d="M343.9 181.2h.1M343.9 181.2l.2-.2-.2 .2M344.1 181h.1M353.7 186.9v.9l-26.7 21.8M353.7 187.8h.1M353.9 186.7v1.3l-.2-.2M354.5 186.2v1.2l-.6 .6M354.5 187.4v.1M355.2 185.6h.1M243.2 211.2l2.1 1.2v24.6l-2.1-1.2zM243.2 211.2h.1M245.1 209.6l-1.9 1.6"/>
<path d="M245.2 208.6l-35.5 29-24.8-14.9M245.2 207.9h.1M245.2 208.6h.1M245.2 207.9v.7M245.3 207.9h.1M245.3 208.6h.1M245.3 209.7h.1M245.3 207.9v1.8M249.1 206.6v2.3a1.45 1.45 0 0 1-1.3 1 1.45 1.45 0 0 1-1.4-1v-.1M250.6 217l20.7 12.3v1l-20.7-12.4zM250.6 217l28.3-23.2 20.7 12.4-28.3 23.1M250.6 217.9h.1"/>
<path d="M251.5 218.5v27.3l18.2 10.9v-27.3M284.5 219.5v23.8l-14 11.4M284.6 219.5l-.1 23.7M286.3 218.8l.2-.2a.29 .29 0 0 1 0 .4 .29 .29 0 0 1-.3 .1zM286.3 218.9h.1M286.3 219h.1M286.3 218.8h.1M286.3 218.9v.1M286.3 219.1h.1M286.4 218.8h.1M286.4 219h.1M286.4 219.1h.1"/>
<path d="M286.4 218.7v.1M286.4 218.7l-.1 .2M286.4 218.7h.1M286.4 218.9h.1M286.4 218.8v.1M286.4 218.9v.2l-.1-.1M286.6 218.7h.1M298.5 208.1v23.8l-13.9 11.4M299.6 206.2v1l-28.3 23.1M299.6 206.2h.1M310.5 201.2l1 .7zM310.5 207l1 .6z"/>
<path d="M310.5 201.2v.7l.9 .5M310.5 206.4l.2-.3 .6 .4M310.5 201.2h.1M310.5 207h.1M310.5 201.8h.1M310.5 206.4h.1M310.5 201.8l.9 .6M310.5 201.2l.2-.2 1.1 .7-.3 .1M310.7 201l1.1 .7M310.7 201h.1M311.3 202.4l.1 4.6M311.4 207l-.9-.6v.6"/>
<path d="M311.4 202.4h.1M311.4 207h.1M311.4 202.4v4.6M311.5 207.6h.1M311.6 207.6h.1M311.5 201.8h.1M311.5 201.9h.1M311.5 201.9v5.7M311.6 201.8l-.1 .1M311.6 207.6l.2-.2-.2 .2M311.8 207.4h.1M311.8 201.7h.1"/>
<path d="M311.8 201.7l-.2 .2M311.8 201.7v5.7M314.5 203.7l1.1 .6-1.1-.6M314.5 203.1l.2-.3 .7 .4M314.5 203.7h.1M314.5 203.1h.1M315.4 203.7l-.9-.6v.6M315.4 203.7h.1M315.6 204.3h.1M315.6 204.3l.2-.1-.2 .1M315.8 204.2h.1M325.3 210v1l-26.6 21.7"/>
<path d="M325.3 211h.1M325.5 209.8v1.3l-.2-.1M326.2 209.3v1.3l-.7 .5M326.2 210.6h.1M326.4 209.1v1.3l-.2-.1M326.9 208.8h.1M326.9 208.2l.3 .3M327 208.4v1.5l-.6 .5M327 209.9h.1M184.9 222l35.5-28.9 24.8 14.8-35.5 29zM184.9 222h.1M184.9 222.7h.1"/>
<path d="M184.9 222v.7M185.2 226.4l20.7 12.5v.9l-20.7-12.4zM185.2 226.4h.1M185.2 227.4h.1M185.5 238v10.7l.7 .4M185.5 238h.1M185.5 227.6v5.1l.7 .4M185.5 232.7h.1M185.6 238l.6 .4M185.6 232.7l-.1 .1M186.2 228v23.5l19.7 11.8v-23.5M186.2 233.2l-.7-.4v5.2l.7 .4"/>
<path d="M187.7 224.4l-2.5 2M205.9 238.9h.1M205.9 239.8h.1M206.5 239.3v23.5l-.6 .5M208.4 236.8l-2.5 2.1M209.1 237.2l-3.2 2.6M209.7 236.9h.1M209.7 237.6h.1M209.7 236.9v.7M220.9 228.4v22.5l-14.4 11.7M221 228.4v22.6l-.1-.1M221.6 227.8v22.7l-.6 .5"/>
<path d="M243.2 235.8h.1M245.3 237h.1M251.5 234.9l-42 34.3M251.5 231.9l-6.2 5.1M269.8 229.4v24.9l.7 .4v-24.8M271.3 229.3h.1M271.3 230.3h.1M282.1 230.1l1.1 .6zM282.1 229.5l.2-.2 .7 .3M282.1 224.4h.1M282.1 230.1h.1M282.1 224.9h.1"/>
<path d="M282.1 229.5h.1M282.1 224.9l1 .6M282.2 224.3l1 .7-1.1-.6M282.2 224.3h.1M282.4 224.2l1 .6-.2 .2M282.4 224.1v.1M282.4 224.1l-.3 .3v.5l1 .6M282.4 224.1l1 .7M283 225.5l.1 4.6M283.1 230.1l-1-.6v.6M283.1 225.5h.1M283.1 230.1h.1"/>
<path d="M283.1 225.5v4.6M283.2 230.7h.1M283.2 225h.1M283.2 225v5.7M283.2 230.7l.2-.1-.2 .1M283.4 224.8h.1M283.4 224.8l-.2 .2M283.4 230.6h.1M283.4 224.8v5.8M286.2 226.8l1 .7zM286.2 221.1v.6l.9 .5M286.2 226.2l.2-.2 .6 .4"/>
<path d="M286.2 221.1h.1M286.2 226.8h.1M286.2 226.2h.1M286.2 221.6l.9 .6M286.2 221l1 .7zM286.2 221l.2-.1 1 .6M286.2 221h.1M286.4 220.9l1 .6-.2 .2M286.4 220.9h.1M287 222.2l.1 4.6M287.1 226.8l-.9-.6v.6M287.1 222.2h.1"/>
<path d="M287.1 226.8h.1M287.1 222.2v4.6M287.2 227.5h.1M287.2 221.7h.1M287.2 221.7v5.8M287.3 227.5h.1M287.3 221.7h-.1M287.3 227.5l.2-.2zM287.3 221.7h.1M287.3 221.7v5.8M287.4 221.5h.1M287.5 221.5l-.2 .2"/>
<path d="M287.5 227.3h.1M287.5 221.5h.1M287.5 221.5v5.8M297 233.1v1l-26.6 21.7M297 234.1h.1M297.2 232.9v1.3l-.2-.1M297.8 232.4v1.3l-.6 .5M297.8 233.7h.1M298 232.2v1.3l-.2-.1M298.5 231.9h.1M298.5 231.4l.4 .2M298.7 231.5v1.5l-.7 .5"/>
<path d="M298.7 233h.1M312.8 220.2h.1M185.5 248.7h.1M186.2 251.5h.1M220.9 250.9h.1M221.6 250.5h.1M251.5 245.8h.1M269.7 256.7h.1M270.4 254.6v1.5l-.7 .6M270.4 256.1h.1M270.5 254.7h.1M284.5 243.3h.1"/>
<path d="M372.3 254.9h.1M372.3 253.9h.1M372.3 253.9l4.5 3.4M376.8 250.2l-4.5 3.7v1l4.5 3.4M205.9 263.3h.1M206.5 262.8h.1M209.5 269.2l-5.3 4.3M211.3 267.8l29 17.3M220.2 269.3l26.4 15.8M376.8 271.1l-3.5 12.2M376.8 271.4l-3.4 11.9 1 .4 2.4-7.7M376.8 276.5l-2.3 7.2"/>
<path d="M373.3 283.2v.1M373.3 283.3a.73 .73 0 0 0 0 .9 .73 .73 0 0 0 .9 .2 .74 .74 0 0 0 .8-1l.1 .3a1.06 1.06 0 0 1-1 .8 1.06 1.06 0 0 1-1-.6zM373.3 283.3h.1M373.4 283.4l1 .3M373.4 283.3h.1M373.4 284.3h.1M373.5 283.4l.2 .3M373.6 283.4l.2 .3M373.7 283.5l.1 .1 .4 .1M373.7 283.7h.1M373.7 283.7h.7M373.7 283.5l.5 .1"/>
<path d="M373.8 283.5l.3 .1M373.8 283.7h.1M373.8 283.7h.5M373.8 283.6h.1M374.2 283.7h.1M374.4 283.7h.1M374.5 283.7h-.1M374.6 283.7h-.1M374.6 283.5h.1M374.7 283.2h.1M374.7 283.2l.3 .2"/>
</g>
<path d="M321.1 123.2l3.7-3.1 1.7 1.1-2.1 1.6-.4-.2-1.7 1.3zM322.3 123.9a29.6 29.6 0 0 0-11.2 18.4 25.4 25.4 0 0 0 6.3 20.2M345.6 153.6l11.1-9.1 1.9 1.2-11.1 9M359.8 144l2.1-1.6 1.7 1-3.7 3.1-1.3-.8 1.7-1.4z" fill="none" stroke="#f00" stroke-width=".19"/>
<g fill="none" stroke="#000" stroke-width=".19">
<path d="M0 1.2h420v294.8h-420zM14.4 8.3h364.9v280.5h-364.9zM132.3 1.2v7.1M276.1 1.2v7.1M412.1 24.6h.1M412.1 47.7h.1M382.6 69h29.5M402.3 66.4v12.9M402.3 75.5h9.8M402.3 72h9.8M412.1 79.4h.1M412.1 66.2h.1"/>
<path d="M383.9 92.5h27.1M383.9 97.5h27.1M411 87.5h-27.1h27.1M383.9 102.6h27.1M383.9 107.6h27.1M383.9 112.7h27.1M383.9 117.7h27.1M383.9 122.7h27.1M383.9 127.7h27.1M412.1 137.8h.1M0 148.6h14.4M412.8 148.6h7.2"/>
<path d="M383.9 162.1h27.1M412.1 172.9h.1M383.9 197.2h27.1M412.1 208.6h.1M412.1 233.3h.1M412.1 240.1h.1M383.9 262.4h27.1M397.3 272.9v4.3M397.3 277.9v10.2M412.1 272.7h.1M412.1 277.6h.1M132.3 288.8v7.2"/>
<path d="M276.1 288.8v7.2"/>
</g>
<g fill="#000" stroke="#000" stroke-width=".19">
<path d="M381.7 8.2l.3 .3 30.9-.3zM382 8.5l30.9-.3-.2 .3zM412.9 8.2l-.2 .3 .2 280.4zM412.7 8.5l.2 280.4-.2-.2zM381.7 288.9h31.2l-.2-.2zM381.7 288.9l.3-.2h30.7zM381.7 8.2v280.7l.3-.2zM381.7 8.2l.3 .3v280.2z"/>
<path d="M382.6 24.3v.7l29.5-.7zM382.6 25l29.5-.7v.7z"/>
<path d="M382.6 47.3v.7l29.5-.7zM382.6 48l29.5-.7v.7z"/>
<path d="M382.6 79v.7l29.5-.7zM382.6 79.7l29.5-.7v.7z"/>
<path d="M382.6 65.9v.7l29.5-.7zM382.6 66.6l29.5-.7v.7z"/>
<path d="M382.6 137.4v.7l29.5-.7zM382.6 138.1l29.5-.7v.7z"/>
<path d="M382.6 172.5v.7l29.5-.7zM382.6 173.2l29.5-.7v.7z"/>
<path d="M382.6 208.2v.8l29.5-.8zM382.6 209l29.5-.8v.8z"/>
<path d="M382.6 239.8v.7l29.5-.7zM382.6 240.5l29.5-.7v.7z"/>
<path d="M382.6 232.9v.7l29.5-.7zM382.6 233.6l29.5-.7v.7z"/>
<path d="M382.6 272.4v.7l29.5-.7zM382.6 273.1l29.5-.7v.7z"/>
<path d="M382.6 277.2v.8l29.5-.8zM382.6 278l29.5-.8v.8z"/>
</g>
<!-- layer: 0 -->
<path d="M188.3 26.4l1.4 1.4 141.5-1.4zM189.7 27.8l141.5-1.4-1.5 1.4zM329.7 27.8l1.5 109.9v-111.3zM329.7 27.8l1.5 109.9-1.5-1.5zM188.3 137.7h142.9l-1.5-1.5zM188.3 137.7l1.4-1.5h140zM188.3 26.4v111.3l1.4-1.5zM188.3 26.4l1.4 1.4v108.4z" fill="#f00" stroke="#f00" stroke-width=".19"/>
<text font-size="14.8" fill="#007fff" x="392.6" y="18.8" transform="rotate(19 392.6 18.8)">!</text>
<text font-size="10" fill="#f00" x="37.3" y="256.7">SEGUNDO PISO</text>
<text font-size="8.3" x="389.6" y="75.7" transform="rotate(19 389.6 75.7)">!</text>
<text font-size="8" fill="#f00" x="51" y="269.9">PRIVADO GTE. 1</text>
<text font-size="7.7" fill="#007fff" x="383.9" y="17">Oh ffice</text>
<g font-size="5">
<text x="388.2" y="284">1</text>
<text x="403" y="284">1</text>
</g>
<text font-size="4.3" x="384.7" y="74.7">Oh ffice</text>
<g font-size="2.5">
<text x="389.7" y="27.9">CENTROARRIENDO</text>
<text x="389.6" y="36.2">PISOS 1 Y 2</text>
</g>
<g font-size="2.3">
<text x="385.4" y="58.1">HABILITACION</text>
<text x="385.4" y="55.6">PROYECTO</text>
</g>
<text font-size="2" x="385.4" y="60.5">- -</text>
<g font-size="1.8">
<text x="389.6" y="42.6">- -</text>
<text x="389.6" y="44.7">- -</text>
<text x="405.4" y="71">IGSP</text>
<text x="402.9" y="77.9">2024-08-08</text>
<text x="384.4" y="90.9">VERS. 1 - 2024</text>
<text x="400.4" y="285.8">LAM 1/1</text>
</g>
<g font-size="1.5">
<text x="404.9" y="74.3">FECHA</text>
<text x="388" y="286.7">REV.</text>
</g>
<text font-size="1.4" x="385.3" y="21.7">Mobiliario corporativo de vanguardia</text>
<g font-size="1.2">
<text x="383.1" y="26.8">Cliente:</text>
<text x="383.1" y="35.8">Proyecto:</text>
<text x="383.1" y="42.4">Direccion:</text>
<text x="383.1" y="49.6">Contenido:</text>
<text x="384.2" y="68.2">PROYECTA</text>
<text x="404.2" y="68.2">REVISADO</text>
<text x="383" y="82">Observaciones:</text>
<text x="383.5" y="139.8">Aprobación Cliente:</text>
<text x="383.3" y="165.3">Nombre:</text>
<text x="383.3" y="167.9">Fecha:</text>
<text x="394.7" y="163.1">Firma</text>
<text x="383.4" y="174.9">Representante Legal:</text>
<text x="383.3" y="200.3">Nombre:</text>
<text x="383.3" y="202.8">Fecha:</text>
<text x="395.5" y="198.6">Firma</text>
<text x="383.4" y="235.3">Dibujo: RODRIGO GONZALEZ H.</text>
<text x="403" y="235.4">. - DISEÑADOR.</text>
<text x="383.5" y="242.2">Aprobacion Jefe Area Diseño:</text>
<text x="395.5" y="263.8">Firma</text>
<text x="383.4" y="265.7">NOMBRE</text>
<text x="383.4" y="269.9">N. DE VENTA</text>
<text x="383.5" y="267.1">FECHA</text>
<text x="383.5" y="268.5">FOLIO</text>
<text x="392.6" y="265.7">:</text>
<text x="392.6" y="267.1">:</text>
<text x="392.6" y="268.5">: PENDIENTE</text>
<text x="392.6" y="269.9">: PENDIENTE</text>
<text x="383.4" y="275.5">Escala: AJUSTADA</text>
<text x="383.5" y="271.3">C. COSTO</text>
<text x="392.6" y="271.3">: PENDIENTE</text>
<text x="398" y="275.5">Unidades: mm.</text>
</g>
<text font-size=".8" x="385.4" y="77.4">Mobiliario corporativo de vanguardia</text>
</svg>
